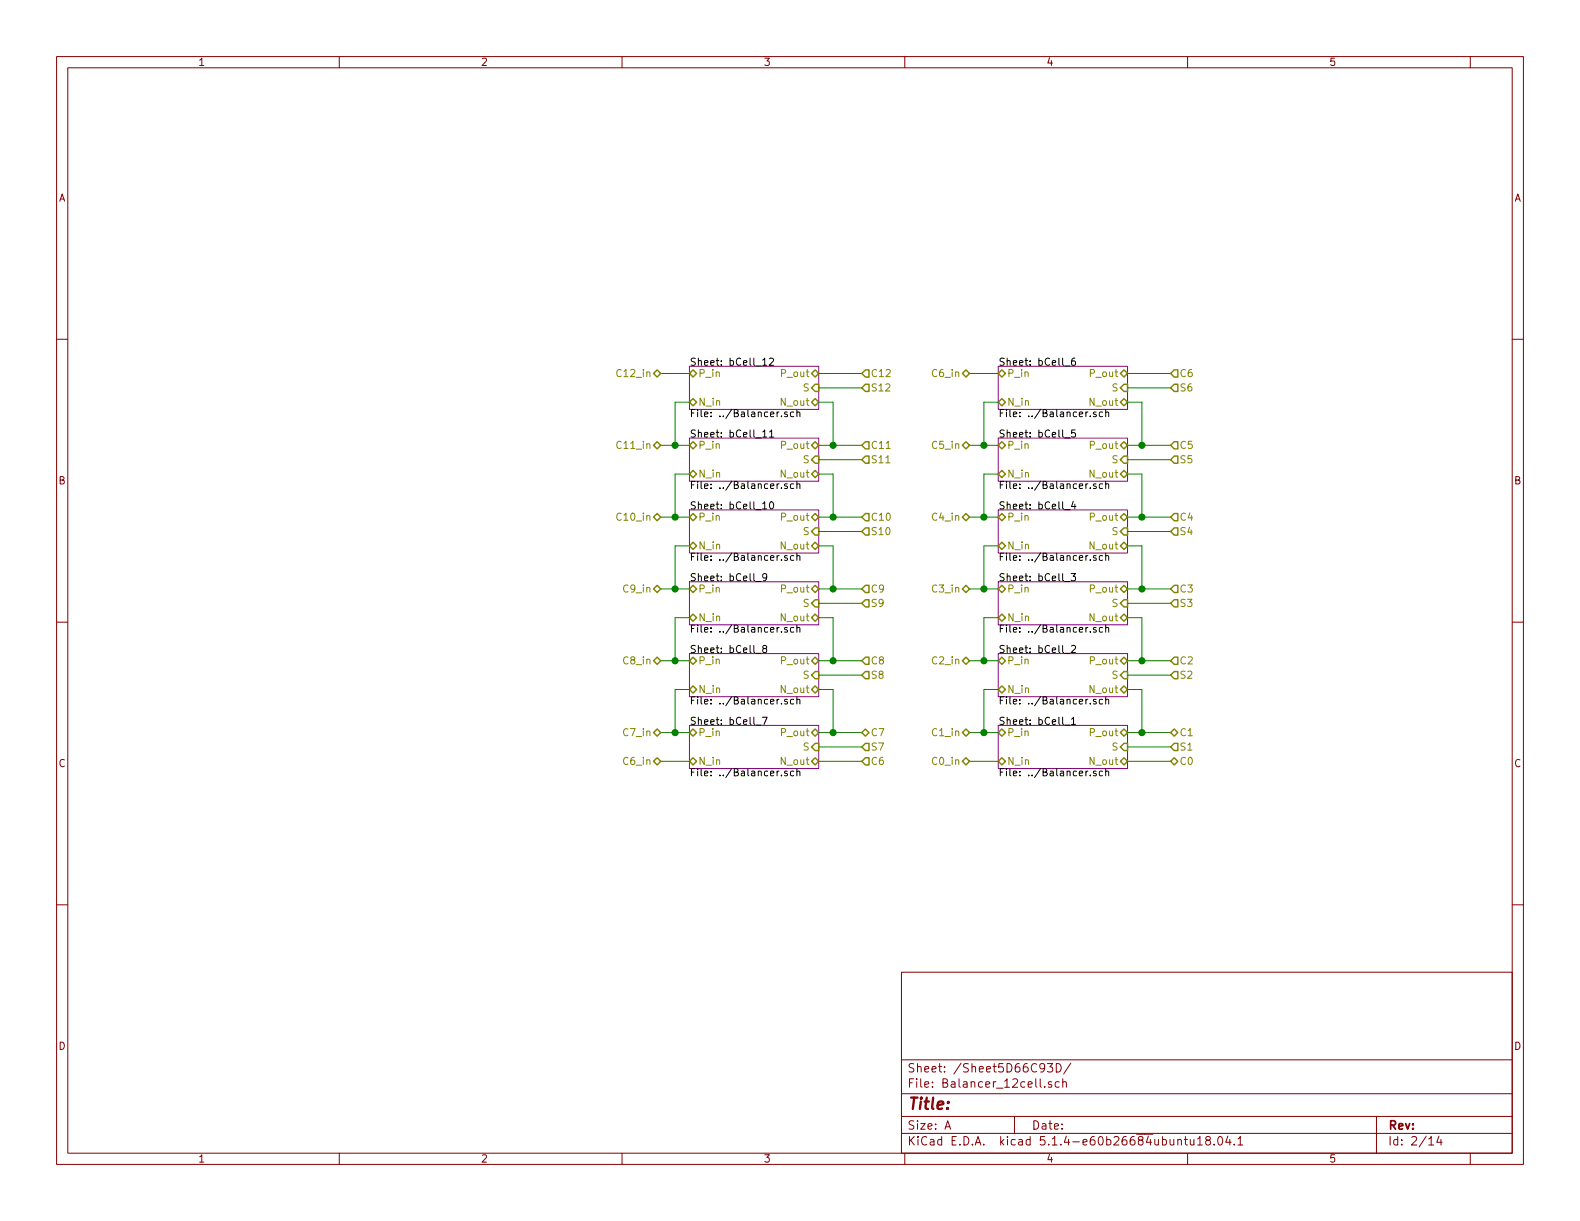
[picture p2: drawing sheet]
<svg xmlns="http://www.w3.org/2000/svg" width="279mm" height="216mm" viewBox="0 0 279 216" stroke-linecap="round" stroke-linejoin="round" font-family="sans-serif">
<g fill="none" stroke="#840000" stroke-width=".18">
<path d="M10 10h259.4v195.9h-259.4zM12 12h255.4v191.9h-255.4zM60 10v2M110 10v2M160 10v2M210 10v2M260 10v2M10 60h2M267.4 60h2M10 110h2M267.4 110h2M10 160h2"/>
<path d="M267.4 160h2M159.4 171.9h108v32h-108zM159.4 197.4h108M159.4 193.4h108M159.4 187.4h108M167.1 199.7l.5-1.5 .5 1.5M167.2 199.2h.8M179.4 197.4v3M184.7 192.1v.2M184.7 188.7l-.2 .3h-.4l-.2-.3v-.4l.1-.2h.5l.2 .1a1.19 1.19 0 0 1-.2 1.3l-.5 .1M185.2 188.1h1l-.6 .5 .5 .2v.6l-.2 .2-.7-.2M186 191.3h-.4l-.2 .2v.2l.6 .1v.4h-.6"/>
<path d="M186.8 188.1a.76 .76 0 0 1 .9 .7 .76 .76 0 0 1-.9 .8zM187.3 191.3h-.4l-.3 .2 .1 .7h.6M187.9 191.4l.3-.1h.3l.1 1M187.9 190.8v1.5M189.4 188l-1.3 1.9M243.4 197.4v6.5M60 203.9v2M110 203.9v2M159.4 200.4h108M160 203.9v2M208.3 201.6l.2-.1h.3l.1 1M209.4 201.5h.6"/>
<path d="M209.6 201v1.3l.4 .2M210 203.9v2M210.5 201.5l.1 .9 .3 .1 .2-.2M211.1 201.5v1M211.8 201.4l.4-.4v1.5M211.8 202.5h.8M213.5 201.6l-.3-.3 .1-.3a.48 .48 0 0 1 .7 .1l-.1 .4a.52 .52 0 0 0-.6 .2 .52 .52 0 0 0 0 .7l.5 .1 .2-.2v-.4l-.2-.3M214.7 202.3v.2M215.5 201h.2a.8 .8 0 0 1 .5 .7 .8 .8 0 0 1-.5 .8 1 1 0 0 1-.2-1.5zM217.1 200.9l-.3 1.1h.9M217.5 201.5v1M218.3 202.3v.2"/>
<path d="M218.9 201.4l.4-.4v1.5M218.9 202.5h.9M252.7 201.4l.4-.4v1.5M252.7 202.5h.8M254.5 200.9l-.4 1.1h.9M254.8 201.5v1M260 203.9v2"/>
</g>
<path d="M121.9 77.5h22.9v7.6h-22.9zM121.9 64.8h22.9v7.6h-22.9zM176.5 77.5h22.9v7.6h-22.9zM176.5 64.8h22.9v7.6h-22.9zM121.9 90.2h22.9v7.6h-22.9zM176.5 90.2h22.9v7.6h-22.9zM121.9 115.6h22.9v7.6h-22.9zM121.9 102.9h22.9v7.6h-22.9zM176.5 115.6h22.9v7.6h-22.9zM176.5 102.9h22.9v7.6h-22.9zM121.9 128.3h22.9v7.6h-22.9zM176.5 128.3h22.9v7.6h-22.9z" fill="none" stroke="#840084" stroke-width=".18"/>
<g fill="none" stroke="#000" stroke-width=".18">
<path d="M134.9 76.4l.3-.4v1.3M134.9 63.7l.3-.4v1.3M134.9 77.3h.7M134.9 64.6h.7M136.1 76.4l.3-.4v1.3M136.1 63.4l.5-.1 .2 .4-.8 .9h.8M136.1 77.3h.7M138.2 73.6v.1M139.2 72.9l-.3-.1-.2 .2 .1 .2 .4 .1v.3h-.5M140.4 72.9l-.4-.1-.2 .3 .1 .5h.5M140.9 73l.2-.2 .3 .1 .1 .8M140.9 72.4v1.3"/>
<path d="M188.3 77.4h.9M188.3 64.7h.9M190.1 63.3l-.4 .1a.87 .87 0 0 0 0 1.2l.4-.1v-.6l-.4-.1-.2 .3M190.1 76h-.6v.6l.2-.1 .4 .1v.6l-.1 .1-.5-.1M192.8 73.6v.1M193.8 72.9l-.3-.1-.2 .2 .1 .2 .4 .1v.3h-.5M195 72.9l-.4-.1-.2 .3 .1 .5h.5M195.5 73l.2-.2 .3 .1 .1 .8M195.5 72.4v1.3M134.9 89.1l.3-.4v1.3M134.9 90h.7M136.2 88.8l.2-.1a.67 .67 0 0 1 .4 .7 .67 .67 0 0 1-.4 .6l-.3-.5z"/>
<path d="M138.2 86.3v.1M138.2 99v.1M139.2 85.6l-.3-.1-.2 .2 .1 .2 .4 .1v.3h-.5M139.2 98.3l-.3-.1-.2 .2 .1 .2 .4 .1v.3h-.5M140.4 85.6l-.4-.1-.2 .3 .1 .5h.5M140.4 98.3l-.4-.1-.2 .3 .1 .5h.5M140.9 85.7l.2-.2 .3 .1 .1 .8M140.9 98.4l.2-.2 .3 .1 .1 .8M140.9 85.1v1.3M140.9 97.8v1.3M188.3 90.1h.9M189.8 88.7l-.3 .9h.8"/>
<path d="M190.1 89.2v.8M192.8 99v.1M192.8 86.3v.1M193.8 98.3l-.3-.1-.2 .2 .1 .2 .4 .1v.3h-.5M193.8 85.6l-.3-.1-.2 .2 .1 .2 .4 .1v.3h-.5M195 98.3l-.4-.1-.2 .3 .1 .5h.5M195 85.6l-.4-.1-.2 .3 .1 .5h.5M195.5 98.4l.2-.2 .3 .1 .1 .8M195.5 85.7l.2-.2 .3 .1 .1 .8M195.5 85.1v1.3M195.5 97.8v1.3M133.7 115.5h.9"/>
<path d="M133.7 102.8h.9M135.1 114.7l-.2-.1v-.4l.5-.1 .1 .1v.4l-.5 .1-.1 .2v.3l.2 .2h.3l.2-.2-.1-.4-.1-.1M135.6 102l-.2 .2h-.4l-.1-.2v-.5l.2-.1h.3l.2 .3a.97 .97 0 0 1-.2 .9l-.4 .1M138.2 111.7v.1M139.2 111l-.3-.1-.2 .2 .1 .2 .4 .1v.3h-.5M140.4 111l-.4-.1-.2 .3 .1 .5h.5M140.9 111.1l.2-.2 .3 .1 .1 .8M140.9 110.5v1.3M188.3 115.5h.9M188.3 102.8h.9M189.4 101.4h.8l-.4 .5 .3 .1v.6l-.1 .1-.6-.1M189.5 114.2l.5-.1 .2 .4-.1 .2-.7 .7h.8"/>
<path d="M192.8 111.7v.1M193.8 111l-.3-.1-.2 .2 .1 .2 .4 .1v.3h-.5M195 111l-.4-.1-.2 .3 .1 .5h.5M195.5 111.1l.2-.2 .3 .1 .1 .8M195.5 110.5v1.3M133.7 128.2h.9M134.8 126.8h.9l-.6 1.3M138.2 137.1v.1M138.2 124.4v.1M139.2 136.4l-.3-.1-.2 .2 .1 .2 .4 .1v.3h-.5M139.2 123.7l-.3-.1-.2 .2 .1 .2 .4 .1v.3h-.5M140.4 136.4l-.4-.1-.2 .3 .1 .5h.5"/>
<path d="M140.4 123.7l-.4-.1-.2 .3 .1 .5h.5M140.9 136.5l.2-.2 .3 .1 .1 .8M140.9 123.8l.2-.2 .3 .1 .1 .8M140.9 123.2v1.3M140.9 135.9v1.3M188.3 128.2h.9M189.5 127.2l.3-.4v1.3M189.5 128.1h.7M192.8 137.1v.1M192.8 124.4v.1M193.8 136.4l-.3-.1-.2 .2 .1 .2 .4 .1v.3h-.5M193.8 123.7l-.3-.1-.2 .2 .1 .2 .4 .1v.3h-.5"/>
<path d="M195 136.4l-.4-.1-.2 .3 .1 .5h.5M195 123.7l-.4-.1-.2 .3 .1 .5h.5M195.5 136.5l.2-.2 .3 .1 .1 .8M195.5 123.8l.2-.2 .3 .1 .1 .8M195.5 123.2v1.3M195.5 135.9v1.3"/>
</g>
<g fill="none" stroke="#848400" stroke-width=".25">
<path d="M115.6 66l.6-.6 .6 .6-.6 .7zM116.2 78.1l.6 .6-.6 .7-.6-.7zM121.9 66l.7-.6 .6 .6-.6 .7zM121.9 71.1l.7-.6 .6 .6-.6 .7zM122.6 78.1l.6 .6-.6 .7-.7-.7zM143.5 71.1l.6-.6 .7 .6-.7 .7zM143.5 66l.6-.6 .7 .6-.7 .7zM144.1 78.1l.7 .6-.7 .7-.6-.7zM144.1 67.9h.7v1.3h-.7l-.6-.6zM153 65.4h.7v1.3h-.7l-.6-.7zM153 67.9h.7v1.3h-.7l-.6-.6zM153 78.1h.7v1.3h-.7l-.6-.7z"/>
<path d="M170.2 66l.6-.6 .6 .6-.6 .7zM170.8 78.1l.6 .6-.6 .7-.6-.7zM176.5 66l.7-.6 .6 .6-.6 .7zM176.5 71.1l.7-.6 .6 .6-.6 .7zM177.2 78.1l.6 .6-.6 .7-.7-.7zM198.1 78.7l.7-.6 .6 .6-.6 .7zM198.1 68.6l.7-.7h.6v1.3h-.6zM198.1 71.1l.7-.6 .6 .6-.6 .7zM198.1 66l.7-.6 .6 .6-.6 .7zM207.6 67.9h.7v1.3h-.7l-.6-.6zM207.6 65.4h.7v1.3h-.7l-.6-.7zM207.6 78.1h.7v1.3h-.7l-.6-.7z"/>
<path d="M115.6 91.4l.6-.6 .6 .6-.6 .7zM121.9 83.8l.7-.6 .6 .6-.6 .7zM121.9 91.4l.7-.6 .6 .6-.6 .7zM121.9 96.5l.7-.6 .6 .6-.6 .7zM143.5 83.8l.6-.6 .7 .6-.7 .7zM143.5 91.4l.6-.6 .7 .6-.7 .7zM144.1 80.6h.7v1.3h-.7l-.6-.6zM144.1 93.3h.7v1.3h-.7l-.6-.6zM144.1 95.9l.7 .6-.7 .7-.6-.7zM153 80.6h.7v1.3h-.7l-.6-.6zM153 90.8h.7v1.3h-.7l-.6-.7zM153 93.3h.7v1.3h-.7l-.6-.6z"/>
<path d="M170.2 91.4l.6-.6 .6 .6-.6 .7zM176.5 91.4l.7-.6 .6 .6-.6 .7zM176.5 96.5l.7-.6 .6 .6-.6 .7zM176.5 83.8l.7-.6 .6 .6-.6 .7zM198.1 96.5l.7-.6 .6 .6-.6 .7zM198.1 91.4l.7-.6 .6 .6-.6 .7zM198.1 83.8l.7-.6 .6 .6-.6 .7zM198.8 93.3h.6v1.3h-.6l-.7-.6zM198.8 80.6h.6v1.3h-.6l-.7-.6zM207 94l.6-.7h.7v1.3h-.7zM207.6 80.6h.7v1.3h-.7l-.6-.6zM207.6 90.8h.7v1.3h-.7l-.6-.7z"/>
<path d="M115.6 116.8l.6-.6 .6 .6-.6 .7zM116.2 103.5l.6 .6-.6 .7-.6-.7zM121.9 116.8l.7-.6 .6 .6-.6 .7zM121.9 104.1l.7-.6 .6 .6-.6 .7zM121.9 109.2l.7-.6 .6 .6-.6 .7zM143.5 116.8l.6-.6 .7 .6-.7 .7zM143.5 109.2l.6-.6 .7 .6-.7 .7zM144.1 118.7h.7v1.3h-.7l-.6-.6zM144.1 106h.7v1.3h-.7l-.6-.6zM144.1 103.5l.7 .6-.7 .7-.6-.7zM153 118.7h.7v1.3h-.7l-.6-.6zM153 116.2h.7v1.3h-.7l-.6-.7z"/>
<path d="M153 103.5h.7v1.3h-.7l-.6-.7zM153 106h.7v1.3h-.7l-.6-.6zM170.2 116.8l.6-.6 .6 .6-.6 .7zM170.2 104.1l.6-.6 .6 .6-.6 .7zM176.5 104.1l.7-.6 .6 .6-.6 .7zM176.5 109.2l.7-.6 .6 .6-.6 .7zM177.2 116.2l.6 .6-.6 .7-.7-.7zM198.1 119.4l.7-.7h.6v1.3h-.6zM198.1 116.8l.7-.6 .6 .6-.6 .7zM198.1 106.7l.7-.7h.6v1.3h-.6zM198.1 109.2l.7-.6 .6 .6-.6 .7zM198.1 104.1l.7-.6 .6 .6-.6 .7z"/>
<path d="M207 116.8l.6-.6h.7v1.3h-.7zM207.6 103.5h.7v1.3h-.7l-.6-.7zM207.6 106h.7v1.3h-.7l-.6-.6zM207.6 118.7h.7v1.3h-.7l-.6-.6zM115.6 134.6l.6-.6 .6 .6-.6 .7zM115.6 129.5l.6-.6 .6 .6-.6 .7zM121.9 129.5l.7-.6 .6 .6-.6 .7zM121.9 134.6l.7-.6 .6 .6-.6 .7zM121.9 121.9l.7-.6 .6 .6-.6 .7zM143.5 134.6l.6-.6 .7 .6-.7 .7zM143.5 129.5l.6-.6 .7 .6-.7 .7zM143.5 121.9l.6-.6 .7 .6-.7 .7z"/>
<path d="M144.1 131.4h.7v1.3h-.7l-.6-.6zM152.4 129.5l.6-.6 .7 .6-.7 .7zM153 134h.7v1.3h-.7l-.6-.7zM153 131.4h.7v1.3h-.7l-.6-.6zM170.2 134.6l.6-.6 .6 .6-.6 .7zM170.2 129.5l.6-.6 .6 .6-.6 .7zM176.5 129.5l.7-.6 .6 .6-.6 .7zM176.5 134.6l.7-.6 .6 .6-.6 .7zM176.5 121.9l.7-.6 .6 .6-.6 .7zM198.1 134.6l.7-.6 .6 .6-.6 .7zM198.1 129.5l.7-.6 .6 .6-.6 .7zM198.1 121.9l.7-.6 .6 .6-.6 .7z"/>
<path d="M198.8 131.4h.6v1.3h-.6l-.7-.6zM207 129.5l.6-.6 .7 .6-.7 .7zM207 134.6l.6-.6 .7 .6-.7 .7zM207 132.1l.6-.7h.7v1.3h-.7z"/>
</g>
<g fill="none" stroke="#008400" stroke-width=".18">
<path d="M116.8 66h5.1M116.8 78.7h5.1M121.9 71.1h-2.5v7.6M144.8 66h7.6M144.8 78.7h7.6M144.8 71.1h2.5v7.6M144.8 68.6h7.6M171.4 66h5.1M171.4 78.7h5.1M176.5 71.1h-2.5v7.6M199.4 71.1h2.5v7.6M199.4 66h7.6"/>
<path d="M199.4 78.7h7.6M199.4 68.6h7.6M116.8 91.4h5.1M121.9 96.5h-2.5v7.6M121.9 83.8h-2.5v7.6M144.8 96.5h2.5v7.6M144.8 91.4h7.6M144.8 83.8h2.5v7.6M144.8 81.3h7.6M144.8 94h7.6M171.4 91.4h5.1M176.5 96.5h-2.5v7.6"/>
<path d="M176.5 83.8h-2.5v7.6M199.4 83.8h2.5v7.6M199.4 96.5h2.5v7.6M199.4 91.4h7.6M199.4 81.3h7.6M199.4 94h7.6M116.8 104.1h5.1M116.8 116.8h5.1M121.9 109.2h-2.5v7.6M144.8 119.4h7.6M144.8 104.1h7.6M144.8 106.7h7.6"/>
<path d="M144.8 109.2h2.5v7.6M144.8 116.8h7.6M171.4 104.1h5.1M171.4 116.8h5.1M176.5 109.2h-2.5v7.6M199.4 119.4h7.6M199.4 104.1h7.6M199.4 109.2h2.5v7.6M199.4 106.7h7.6M199.4 116.8h7.6M116.8 129.5h5.1M116.8 134.6h5.1"/>
<path d="M121.9 121.9h-2.5v7.6M144.8 132.1h7.6M144.8 129.5h7.6M144.8 121.9h2.5v7.6M144.8 134.6h7.6M171.4 129.5h5.1M171.4 134.6h5.1M176.5 121.9h-2.5v7.6M199.4 121.9h2.5v7.6M199.4 132.1h7.6M199.4 129.5h7.6M199.4 134.6h7.6"/>
</g>
<path d="M156.6 81.8h.8" fill="none" stroke="#848400" stroke-width=".18"/>
<g fill="#008400" stroke="#008400" stroke-width=".25">
<circle cx="119.4" cy="91.4" r=".51"/>
<circle cx="119.4" cy="78.7" r=".51"/>
<circle cx="147.3" cy="91.4" r=".51"/>
<circle cx="147.3" cy="104.1" r=".51"/>
<circle cx="174" cy="116.8" r=".51"/>
<circle cx="147.3" cy="116.8" r=".51"/>
<circle cx="119.4" cy="129.5" r=".51"/>
<circle cx="174" cy="91.4" r=".51"/>
<circle cx="201.9" cy="78.7" r=".51"/>
<circle cx="147.3" cy="129.5" r=".51"/>
<circle cx="201.9" cy="91.4" r=".51"/>
<circle cx="174" cy="104.1" r=".51"/>
<circle cx="174" cy="78.7" r=".51"/>
<circle cx="201.9" cy="116.8" r=".51"/>
<circle cx="147.3" cy="78.7" r=".51"/>
<circle cx="201.9" cy="104.1" r=".51"/>
<circle cx="119.4" cy="116.8" r=".51"/>
<circle cx="174" cy="129.5" r=".51"/>
<circle cx="201.9" cy="129.5" r=".51"/>
<circle cx="119.4" cy="104.1" r=".51"/>
</g>
<text font-size="2.8" fill="#840000" x="160.4" y="196.2">Title:</text>
<g font-size="2.1" fill="#840000">
<text x="160.4" y="189.6">Sheet: /Sheet5D66C93D/</text>
<text x="160.4" y="192.3">File: Balancer_12cell.sch</text>
<text x="160.4" y="202.5">KiCad E.D.A. kicad 5.1.4-e60b26684ubuntu18.04.1</text>
<text x="160.4" y="199.7">Size: A</text>
<text x="182.4" y="199.7">Date:</text>
<text x="245.4" y="199.7">Rev:</text>
<text x="245.4" y="202.5">Id: 2/14</text>
</g>
<g font-size="1.8" fill="#840000">
<text x="35" y="11.6">1</text>
<text x="85" y="11.6">2</text>
<text x="135" y="11.6">3</text>
<text x="185" y="11.6">4</text>
<text x="235" y="11.6">5</text>
<text x="10.4" y="35.6">A</text>
<text x="267.8" y="35.6">A</text>
<text x="10.4" y="85.6">B</text>
<text x="267.8" y="85.6">B</text>
<text x="10.4" y="135.6">C</text>
<text x="267.8" y="135.6">C</text>
<text x="10.4" y="185.6">D</text>
<text x="267.8" y="185.6">D</text>
<text x="35" y="205.5">1</text>
<text x="85" y="205.5">2</text>
<text x="135" y="205.5">3</text>
<text x="185" y="205.5">4</text>
<text x="235" y="205.5">5</text>
</g>
<g font-size="1.8">
<text x="121.9" y="64.7">Sheet: bCell_12</text>
<text x="176.5" y="64.7">Sheet: bCell_6</text>
<text x="121.9" y="77.4">Sheet: bCell_11</text>
<text x="121.9" y="73.8">File: ../Balancer.sch</text>
<text x="176.5" y="77.4">Sheet: bCell_5</text>
<text x="176.5" y="73.8">File: ../Balancer.sch</text>
<text x="121.9" y="86.5">File: ../Balancer.sch</text>
<text x="176.5" y="86.5">File: ../Balancer.sch</text>
<text x="121.9" y="90.1">Sheet: bCell_10</text>
<text x="176.5" y="90.1">Sheet: bCell_4</text>
<text x="121.9" y="99.2">File: ../Balancer.sch</text>
<text x="176.5" y="99.2">File: ../Balancer.sch</text>
<text x="121.9" y="102.8">Sheet: bCell_9</text>
<text x="176.5" y="102.8">Sheet: bCell_3</text>
<text x="121.9" y="111.9">File: ../Balancer.sch</text>
<text x="176.5" y="111.9">File: ../Balancer.sch</text>
<text x="121.9" y="115.5">Sheet: bCell_8</text>
<text x="176.5" y="115.5">Sheet: bCell_2</text>
<text x="121.9" y="124.6">File: ../Balancer.sch</text>
<text x="176.5" y="124.6">File: ../Balancer.sch</text>
<text x="121.9" y="128.2">Sheet: bCell_7</text>
<text x="176.5" y="128.2">Sheet: bCell_1</text>
<text x="121.9" y="137.3">File: ../Balancer.sch</text>
<text x="176.5" y="137.3">File: ../Balancer.sch</text>
</g>
<g font-size="1.8" fill="#848400">
<text x="109.5" y="66.7">C12_in</text>
<text x="123.4" y="66.7">P_in</text>
<text x="123.4" y="71.8">N_in</text>
<text x="138.3" y="71.8">N_out</text>
<text x="138.4" y="66.7">P_out</text>
<text x="142.1" y="69.2">S</text>
<text x="153.9" y="66.7">C12</text>
<text x="153.9" y="69.2">S12</text>
<text x="165.1" y="66.7">C6_in</text>
<text x="178.1" y="66.7">P_in</text>
<text x="178.1" y="71.8">N_in</text>
<text x="192.9" y="71.8">N_out</text>
<text x="193" y="66.7">P_out</text>
<text x="196.7" y="69.2">S</text>
<text x="208.5" y="69.2">S6</text>
<text x="208.5" y="66.7">C6</text>
<text x="109.5" y="79.4">C11_in</text>
<text x="123.4" y="79.4">P_in</text>
<text x="138.4" y="79.4">P_out</text>
<text x="142.1" y="81.9">S</text>
<text x="153.9" y="79.4">C11</text>
<text x="153.9" y="81.9">S11</text>
<text x="165.1" y="79.4">C5_in</text>
<text x="178.1" y="79.4">P_in</text>
<text x="193" y="79.4">P_out</text>
<text x="196.7" y="81.9">S</text>
<text x="208.5" y="79.4">C5</text>
<text x="208.5" y="81.9">S5</text>
<text x="123.4" y="84.5">N_in</text>
<text x="138.3" y="84.5">N_out</text>
<text x="178.1" y="84.5">N_in</text>
<text x="192.9" y="84.5">N_out</text>
<text x="109.5" y="92.1">C10_in</text>
<text x="123.4" y="92.1">P_in</text>
<text x="138.4" y="92.1">P_out</text>
<text x="142.1" y="94.6">S</text>
<text x="153.9" y="92.1">C10</text>
<text x="153.9" y="94.6">S10</text>
<text x="165.1" y="92.1">C4_in</text>
<text x="178.1" y="92.1">P_in</text>
<text x="193" y="92.1">P_out</text>
<text x="196.7" y="94.6">S</text>
<text x="208.5" y="92.1">C4</text>
<text x="208.5" y="94.6">S4</text>
<text x="123.4" y="97.2">N_in</text>
<text x="138.3" y="97.2">N_out</text>
<text x="178.1" y="97.2">N_in</text>
<text x="192.9" y="97.2">N_out</text>
<text x="110.5" y="104.8">C9_in</text>
<text x="123.4" y="104.8">P_in</text>
<text x="138.4" y="104.8">P_out</text>
<text x="142.1" y="107.3">S</text>
<text x="153.9" y="104.8">C9</text>
<text x="153.9" y="107.3">S9</text>
<text x="165.1" y="104.8">C3_in</text>
<text x="178.1" y="104.8">P_in</text>
<text x="193" y="104.8">P_out</text>
<text x="196.7" y="107.3">S</text>
<text x="208.5" y="104.8">C3</text>
<text x="208.5" y="107.3">S3</text>
<text x="123.4" y="109.9">N_in</text>
<text x="138.3" y="109.9">N_out</text>
<text x="178.1" y="109.9">N_in</text>
<text x="192.9" y="109.9">N_out</text>
<text x="110.5" y="117.5">C8_in</text>
<text x="123.4" y="117.5">P_in</text>
<text x="138.4" y="117.5">P_out</text>
<text x="153.9" y="117.5">C8</text>
<text x="165.1" y="117.5">C2_in</text>
<text x="178.1" y="117.5">P_in</text>
<text x="193" y="117.5">P_out</text>
<text x="208.5" y="117.5">C2</text>
<text x="123.4" y="122.6">N_in</text>
<text x="138.3" y="122.6">N_out</text>
<text x="142.1" y="120">S</text>
<text x="153.9" y="120">S8</text>
<text x="178.1" y="122.6">N_in</text>
<text x="192.9" y="122.6">N_out</text>
<text x="196.7" y="120">S</text>
<text x="208.5" y="120">S2</text>
<text x="110.5" y="130.2">C7_in</text>
<text x="123.4" y="130.2">P_in</text>
<text x="138.4" y="130.2">P_out</text>
<text x="153.9" y="130.2">C7</text>
<text x="165.1" y="130.2">C1_in</text>
<text x="178.1" y="130.2">P_in</text>
<text x="193" y="130.2">P_out</text>
<text x="208.5" y="130.2">C1</text>
<text x="110.5" y="135.3">C6_in</text>
<text x="123.4" y="135.3">N_in</text>
<text x="138.3" y="135.3">N_out</text>
<text x="142.1" y="132.7">S</text>
<text x="153.9" y="135.3">C6</text>
<text x="153.9" y="132.7">S7</text>
<text x="165.1" y="135.3">C0_in</text>
<text x="178.1" y="135.3">N_in</text>
<text x="192.9" y="135.3">N_out</text>
<text x="196.7" y="132.7">S</text>
<text x="208.5" y="135.3">C0</text>
<text x="208.5" y="132.7">S1</text>
</g>
</svg>
